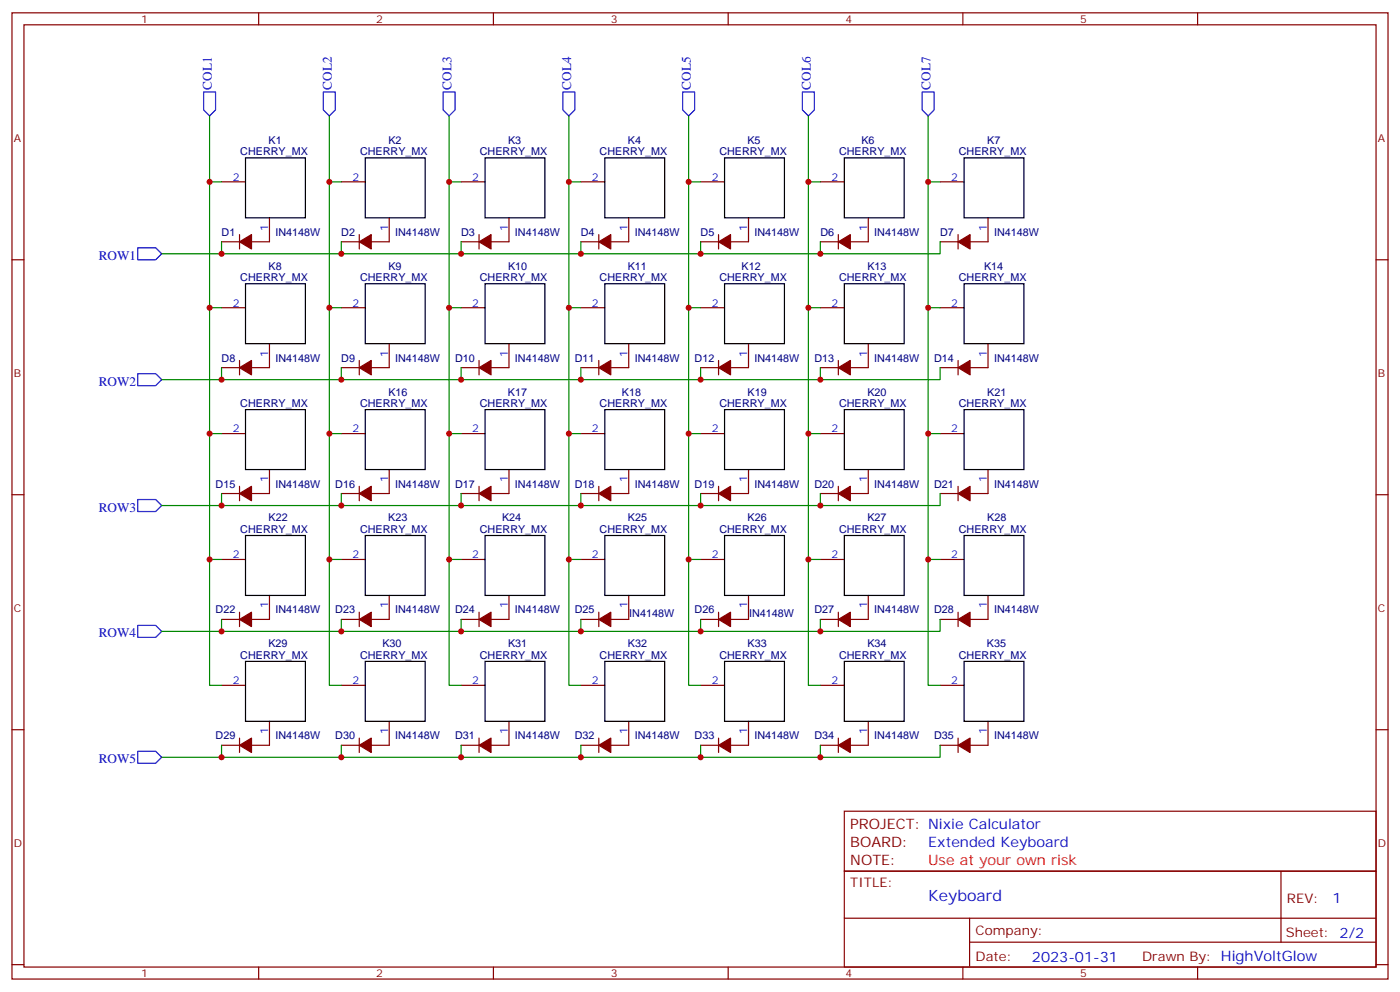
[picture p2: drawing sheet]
<svg xmlns="http://www.w3.org/2000/svg" width="412mm" height="292mm" viewBox="0 0 412 292" stroke-linecap="round" stroke-linejoin="round" font-family="sans-serif">
<g fill="none" stroke="#870000" stroke-width=".35">
<path d="M3.5 3.8h405.4v284.3h-405.4zM7.1 7.3h398.2v277.3h-398.2zM76.2 3.8v3.5M145.3 3.8v3.5M214.5 3.8v3.5M283.6 3.8v3.5M352.8 3.8v3.5M65.3 53.5h7M100.5 53.5h7.1M135.8 53.5h7.1M171.1 53.5h7.1M206.4 53.5h7"/>
<path d="M241.7 53.5h7M276.9 53.5h7.1M3.5 76.4h3.6M65.3 71.2h5.3M70.6 69v4.3M79.4 64.1v7.1h-5.3M100.5 71.2h5.3M105.8 69v4.3M114.7 64.1v7.1h-5.3M135.8 71.2h5.3M141.1 69v4.3M149.9 64.1v7.1h-5.3"/>
<path d="M171.1 71.2h5.3M176.4 69v4.3M185.2 64.1v7.1h-5.3M206.4 71.2h5.3M211.7 69v4.3M220.5 64.1v7.1h-5.3M241.7 71.2h5.2M246.9 69v4.3M255.8 64.1v7.1h-5.3M276.9 71.2h5.3M282.2 69v4.3M291 64.1v7.1h-5.2"/>
<path d="M405.3 76.4h3.6M65.3 90.6h7M100.5 90.6h7.1M135.8 90.6h7.1M171.1 90.6h7.1M206.4 90.6h7M241.7 90.6h7M276.9 90.6h7.1M65.3 108.2h5.3M70.6 106.1v4.2M79.4 101.1v7.1h-5.3M100.5 108.2h5.3"/>
<path d="M105.8 106.1v4.2M114.7 101.1v7.1h-5.3M135.8 108.2h5.3M141.1 106.1v4.2M149.9 101.1v7.1h-5.3M171.1 108.2h5.3M176.4 106.1v4.2M185.2 101.1v7.1h-5.3M206.4 108.2h5.3M211.7 106.1v4.2M220.5 101.1v7.1h-5.3M241.7 108.2h5.2"/>
<path d="M246.9 106.1v4.2M255.8 101.1v7.1h-5.3M276.9 108.2h5.3M282.2 106.1v4.2M291 101.1v7.1h-5.2M65.3 127.6h7M79.4 138.2v7h-5.3M100.5 127.6h7.1M114.7 138.2v7h-5.3M135.8 127.6h7.1M149.9 138.2v7h-5.3M171.1 127.6h7.1"/>
<path d="M185.2 138.2v7h-5.3M206.4 127.6h7M220.5 138.2v7h-5.3M241.7 127.6h7M255.8 138.2v7h-5.3M276.9 127.6h7.1M291 138.2v7h-5.2M3.5 145.6h3.6M65.3 145.2h5.3M70.6 143.1v4.3M100.5 145.2h5.3M105.8 143.1v4.3"/>
<path d="M135.8 145.2h5.3M141.1 143.1v4.3M171.1 145.2h5.3M176.4 143.1v4.3M206.4 145.2h5.3M211.7 143.1v4.3M241.7 145.2h5.2M246.9 143.1v4.3M276.9 145.2h5.3M282.2 143.1v4.3M405.3 145.6h3.6M65.3 164.6h7"/>
<path d="M79.4 175.2v7.1h-5.3M100.5 164.6h7.1M114.7 175.2v7.1h-5.3M135.8 164.6h7.1M149.9 175.2v7.1h-5.3M171.1 164.6h7.1M185.2 175.2v7.1h-5.3M206.4 164.6h7M220.5 175.2v7.1h-5.3M241.7 164.6h7M255.8 175.2v7.1h-5.3M276.9 164.6h7.1"/>
<path d="M291 175.2v7.1h-5.2M65.3 182.3h5.3M70.6 180.2v4.2M100.5 182.3h5.3M105.8 180.2v4.2M135.8 182.3h5.3M141.1 180.2v4.2M171.1 182.3h5.3M176.4 180.2v4.2M206.4 182.3h5.3M211.7 180.2v4.2M241.7 182.3h5.2"/>
<path d="M246.9 180.2v4.2M276.9 182.3h5.3M282.2 180.2v4.2M3.5 214.7h3.6M65.3 219.3h5.3M65.3 201.7h7M70.6 217.2v4.2M79.4 212.3v7h-5.3M100.5 219.3h5.3M100.5 201.7h7.1M105.8 217.2v4.2M114.7 212.3v7h-5.3"/>
<path d="M135.8 219.3h5.3M135.8 201.7h7.1M141.1 217.2v4.2M149.9 212.3v7h-5.3M171.1 219.3h5.3M171.1 201.7h7.1M176.4 217.2v4.2M185.2 212.3v7h-5.3M206.4 219.3h5.3M206.4 201.7h7M211.7 217.2v4.2M220.5 212.3v7h-5.3"/>
<path d="M241.7 219.3h5.2M241.7 201.7h7M246.9 217.2v4.2M255.8 212.3v7h-5.3M276.9 219.3h5.3M276.9 201.7h7.1M282.2 217.2v4.2M291 212.3v7h-5.2M405.3 214.7h3.6M248.7 238.7h156.6v17.7h-156.6zM248.7 256.4h156.6v28.2h-156.6zM377.3 256.4v20.9"/>
<path d="M248.7 270.2h156.5M285.6 277.3h119.6M285.6 270.2v14.1M3.5 283.9h3.6M76.2 284.6v3.5M145.3 284.6v3.5M214.5 284.6v3.5M283.6 284.6v3.5M352.8 284.6v3.5M405.3 283.9h3.6"/>
</g>
<g fill="none" stroke="#000" stroke-width=".35">
<path d="M72.3 46.5h17.7v17.6h-17.7zM107.6 46.5h17.6v17.6h-17.6zM142.9 46.5h17.6v17.6h-17.6zM178.2 46.5h17.6v17.6h-17.6zM213.4 46.5h17.7v17.6h-17.7zM248.7 46.5h17.6v17.6h-17.6zM284 46.5h17.6v17.6h-17.6zM72.3 83.5h17.7v17.6h-17.7zM107.6 83.5h17.6v17.6h-17.6zM142.9 83.5h17.6v17.6h-17.6zM178.2 83.5h17.6v17.6h-17.6zM213.4 83.5h17.7v17.6h-17.7z"/>
<path d="M248.7 83.5h17.6v17.6h-17.6zM284 83.5h17.6v17.6h-17.6zM72.3 120.5h17.7v17.7h-17.7zM107.6 120.5h17.6v17.7h-17.6zM142.9 120.5h17.6v17.7h-17.6zM178.2 120.5h17.6v17.7h-17.6zM213.4 120.5h17.7v17.7h-17.7zM248.7 120.5h17.6v17.7h-17.6zM284 120.5h17.6v17.7h-17.6zM72.3 157.6h17.7v17.6h-17.7zM107.6 157.6h17.6v17.6h-17.6zM142.9 157.6h17.6v17.6h-17.6z"/>
<path d="M178.2 157.6h17.6v17.6h-17.6zM213.4 157.6h17.7v17.6h-17.7zM248.7 157.6h17.6v17.6h-17.6zM284 157.6h17.6v17.6h-17.6zM72.3 194.6h17.7v17.7h-17.7zM107.6 194.6h17.6v17.7h-17.6zM142.9 194.6h17.6v17.7h-17.6zM178.2 194.6h17.6v17.7h-17.6zM213.4 194.6h17.7v17.7h-17.7zM248.7 194.6h17.6v17.7h-17.6zM284 194.6h17.6v17.7h-17.6z"/>
</g>
<path d="M60 27.1h3.5v5.2l-1.8 1.8-1.7-1.8zM95.2 27.1h3.6v5.2l-1.8 1.8-1.8-1.8zM130.5 27.1h3.6v5.2l-1.8 1.8-1.8-1.8zM165.8 27.1h3.5v5.2l-1.7 1.8-1.8-1.8zM201.1 27.1h3.5v5.2l-1.8 1.8-1.7-1.8zM236.4 27.1h3.5v5.2l-1.8 1.8-1.7-1.8zM271.6 27.1h3.6v5.2l-1.8 1.8-1.8-1.8zM40.6 72.9h5.3l1.7 1.8-1.7 1.7h-5.3zM40.6 110h5.3l1.7 1.7-1.7 1.8h-5.3zM40.6 147h5.3l1.7 1.8-1.7 1.7h-5.3zM40.6 184h5.3l1.7 1.8-1.7 1.8h-5.3zM40.6 221.1h5.3l1.7 1.7-1.7 1.8h-5.3z" fill="none" stroke="#00f" stroke-width=".35"/>
<g fill="#870000" stroke="#870000" stroke-width=".35">
<path d="M70.6 71.2l3.5-2.2v4.3z"/>
<path d="M105.8 71.2l3.6-2.2v4.3z"/>
<path d="M141.1 71.2l3.5-2.2v4.3z"/>
<path d="M176.4 71.2l3.5-2.2v4.3z"/>
<path d="M211.7 71.2l3.5-2.2v4.3z"/>
<path d="M246.9 71.2l3.6-2.2v4.3z"/>
<path d="M211.7 108.2l3.5-2.1v4.2z"/>
<path d="M176.4 108.2l3.5-2.1v4.2z"/>
<path d="M141.1 108.2l3.5-2.1v4.2z"/>
<path d="M105.8 108.2l3.6-2.1v4.2z"/>
<path d="M70.6 108.2l3.5-2.1v4.2z"/>
<path d="M282.2 71.2l3.6-2.2v4.3z"/>
<path d="M176.4 145.2l3.5-2.1v4.3z"/>
<path d="M141.1 145.2l3.5-2.1v4.3z"/>
<path d="M105.8 145.2l3.6-2.1v4.3z"/>
<path d="M70.6 145.2l3.5-2.1v4.3z"/>
<path d="M282.2 108.2l3.6-2.1v4.2z"/>
<path d="M246.9 108.2l3.6-2.1v4.2z"/>
<path d="M141.1 182.3l3.5-2.1v4.2z"/>
<path d="M105.8 182.3l3.6-2.1v4.2z"/>
<path d="M70.6 182.3l3.5-2.1v4.2z"/>
<path d="M282.2 145.2l3.6-2.1v4.3z"/>
<path d="M246.9 145.2l3.6-2.1v4.3z"/>
<path d="M211.7 145.2l3.5-2.1v4.3z"/>
<path d="M105.8 219.3l3.6-2.1v4.2z"/>
<path d="M70.6 219.3l3.5-2.1v4.2z"/>
<path d="M282.2 182.3l3.6-2.1v4.2z"/>
<path d="M246.9 182.3l3.6-2.1v4.2z"/>
<path d="M211.7 182.3l3.5-2.1v4.2z"/>
<path d="M176.4 182.3l3.5-2.1v4.2z"/>
<path d="M141.1 219.3l3.5-2.1v4.2z"/>
<path d="M176.4 219.3l3.5-2.1v4.2z"/>
<path d="M211.7 219.3l3.5-2.1v4.2z"/>
<path d="M246.9 219.3l3.6-2.1v4.2z"/>
<path d="M282.2 219.3l3.6-2.1v4.2z"/>
</g>
<g fill="none" stroke="#008700" stroke-width=".35">
<path d="M61.7 34.1v19.4h3.6M97 34.1v19.4h3.5M132.3 34.1v19.4h3.5M167.6 34.1v19.4h3.5M202.8 34.1v19.4h3.6M238.1 34.1v19.4h3.6M273.4 34.1v19.4h3.5M61.7 53.5v37.1h3.6M97 53.5v37.1h3.5M132.3 53.5v37.1h3.5M167.6 53.5v37.1h3.5M202.8 53.5v37.1h3.6"/>
<path d="M238.1 53.5v37.1h3.6M273.4 53.5v37.1h3.5M65.3 71.2v3.5h-17.7M100.5 71.2v3.5h-35.2M135.8 71.2v3.5h-35.3M171.1 71.2v3.5h-35.3M206.4 71.2v3.5h-35.3M241.7 71.2v3.5h-35.3M276.9 71.2v3.5h-35.2M61.7 90.6v37h3.6M97 90.6v37h3.5M132.3 90.6v37h3.5"/>
<path d="M167.6 90.6v37h3.5M202.8 90.6v37h3.6M238.1 90.6v37h3.6M273.4 90.6v37h3.5M65.3 108.2v3.5h-17.7M100.5 108.2v3.5h-35.2M135.8 108.2v3.5h-35.3M171.1 108.2v3.5h-35.3M206.4 108.2v3.5h-35.3M241.7 108.2v3.5h-35.3M276.9 108.2v3.5h-35.2M61.7 127.6v37h3.6"/>
<path d="M97 127.6v37h3.5M132.3 127.6v37h3.5M167.6 127.6v37h3.5M202.8 127.6v37h3.6M238.1 127.6v37h3.6M273.4 127.6v37h3.5M65.3 145.2v3.6h-17.7M100.5 145.2v3.6h-35.2M135.8 145.2v3.6h-35.3M171.1 145.2v3.6h-35.3M206.4 145.2v3.6h-35.3M241.7 145.2v3.6h-35.3"/>
<path d="M276.9 145.2v3.6h-35.2M61.7 164.6v37.1h3.6M97 164.6v37.1h3.5M132.3 164.6v37.1h3.5M167.6 164.6v37.1h3.5M202.8 164.6v37.1h3.6M238.1 164.6v37.1h3.6M273.4 164.6v37.1h3.5M65.3 182.3v3.5h-17.7M100.5 182.3v3.5h-35.2M135.8 182.3v3.5h-35.3M171.1 182.3v3.5h-35.3"/>
<path d="M206.4 182.3v3.5h-35.3M241.7 182.3v3.5h-35.3M276.9 182.3v3.5h-35.2M65.3 219.3v3.5h-17.7M100.5 219.3v3.5h-35.2M135.8 219.3v3.5h-35.3M171.1 219.3v3.5h-35.3M206.4 219.3v3.5h-35.3M241.7 219.3v3.5h-35.3M276.9 219.3v3.5h-35.2"/>
</g>
<g fill="#c00">
<circle cx="61.7" cy="53.5" r=".88"/>
<circle cx="61.7" cy="90.6" r=".88"/>
<circle cx="61.7" cy="127.6" r=".88"/>
<circle cx="61.7" cy="164.6" r=".88"/>
<circle cx="97" cy="53.5" r=".88"/>
<circle cx="97" cy="90.6" r=".88"/>
<circle cx="97" cy="127.6" r=".88"/>
<circle cx="97" cy="164.6" r=".88"/>
<circle cx="132.3" cy="53.5" r=".88"/>
<circle cx="132.3" cy="90.6" r=".88"/>
<circle cx="132.3" cy="127.6" r=".88"/>
<circle cx="132.3" cy="164.6" r=".88"/>
<circle cx="167.6" cy="53.5" r=".88"/>
<circle cx="167.6" cy="90.6" r=".88"/>
<circle cx="167.6" cy="127.6" r=".88"/>
<circle cx="167.6" cy="164.6" r=".88"/>
<circle cx="202.8" cy="53.5" r=".88"/>
<circle cx="202.8" cy="90.6" r=".88"/>
<circle cx="202.8" cy="127.6" r=".88"/>
<circle cx="202.8" cy="164.6" r=".88"/>
<circle cx="238.1" cy="53.5" r=".88"/>
<circle cx="238.1" cy="90.6" r=".88"/>
<circle cx="238.1" cy="127.6" r=".88"/>
<circle cx="238.1" cy="164.6" r=".88"/>
<circle cx="273.4" cy="53.5" r=".88"/>
<circle cx="273.4" cy="90.6" r=".88"/>
<circle cx="273.4" cy="127.6" r=".88"/>
<circle cx="273.4" cy="164.6" r=".88"/>
<circle cx="65.3" cy="74.7" r=".88"/>
<circle cx="100.5" cy="74.7" r=".88"/>
<circle cx="135.8" cy="74.7" r=".88"/>
<circle cx="171.1" cy="74.7" r=".88"/>
<circle cx="206.4" cy="74.7" r=".88"/>
<circle cx="241.7" cy="74.7" r=".88"/>
<circle cx="65.3" cy="111.7" r=".88"/>
<circle cx="100.5" cy="111.7" r=".88"/>
<circle cx="135.8" cy="111.7" r=".88"/>
<circle cx="171.1" cy="111.7" r=".88"/>
<circle cx="206.4" cy="111.7" r=".88"/>
<circle cx="241.7" cy="111.7" r=".88"/>
<circle cx="65.3" cy="148.8" r=".88"/>
<circle cx="100.5" cy="148.8" r=".88"/>
<circle cx="135.8" cy="148.8" r=".88"/>
<circle cx="171.1" cy="148.8" r=".88"/>
<circle cx="206.4" cy="148.8" r=".88"/>
<circle cx="241.7" cy="148.8" r=".88"/>
<circle cx="65.3" cy="185.8" r=".88"/>
<circle cx="100.5" cy="185.8" r=".88"/>
<circle cx="135.8" cy="185.8" r=".88"/>
<circle cx="171.1" cy="185.8" r=".88"/>
<circle cx="206.4" cy="185.8" r=".88"/>
<circle cx="241.7" cy="185.8" r=".88"/>
<circle cx="65.3" cy="222.8" r=".88"/>
<circle cx="100.5" cy="222.8" r=".88"/>
<circle cx="135.8" cy="222.8" r=".88"/>
<circle cx="171.1" cy="222.8" r=".88"/>
<circle cx="206.4" cy="222.8" r=".88"/>
<circle cx="241.7" cy="222.8" r=".88"/>
</g>
<text font-size="4.6" fill="#00f" x="273.4" y="265.2">Keyboard</text>
<g font-size="4.2" fill="#800">
<text x="250.5" y="244">PROJECT: Nixie Calculator</text>
<text x="250.5" y="249.3">BOARD:</text>
<text x="250.5" y="254.6">NOTE:</text>
</g>
<g font-size="4.2" fill="#00f">
<text x="273.4" y="249.3">Extended Keyboard</text>
<text x="392.5" y="265.6">1</text>
<text x="304" y="283">2023-01-31</text>
</g>
<text font-size="4.2" fill="#f00" x="273.4" y="254.6">Use at your own risk</text>
<g font-size="3.9" fill="#00f">
<text x="62.4" y="26.4" transform="rotate(-90 62.4 26.4)">COL1</text>
<text x="97.7" y="26.4" transform="rotate(-90 97.7 26.4)">COL2</text>
<text x="133" y="26.4" transform="rotate(-90 133 26.4)">COL3</text>
<text x="168.3" y="26.4" transform="rotate(-90 168.3 26.4)">COL4</text>
<text x="203.5" y="26.4" transform="rotate(-90 203.5 26.4)">COL5</text>
<text x="238.8" y="26.4" transform="rotate(-90 238.8 26.4)">COL6</text>
<text x="274.1" y="26.4" transform="rotate(-90 274.1 26.4)">COL7</text>
<text x="29.1" y="76.4">ROW1</text>
<text x="29.1" y="113.5">ROW2</text>
<text x="29.1" y="150.5">ROW3</text>
<text x="29.1" y="187.6">ROW4</text>
<text x="29.1" y="224.6">ROW5</text>
</g>
<g font-size="3.9" fill="#800">
<text x="250.5" y="260.9">TITLE:</text>
<text x="379.1" y="265.6">REV:</text>
<text x="287.4" y="275.1">Company:</text>
<text x="378.7" y="275.8">Sheet: 2/2</text>
<text x="287.4" y="282.8">Date:</text>
<text x="336.4" y="282.9">Drawn By: HighVoltGlow</text>
</g>
<g font-size="3.2" fill="#800">
<text x="41.6" y="6.8">1</text>
<text x="110.8" y="6.8">2</text>
<text x="179.9" y="6.8">3</text>
<text x="249.1" y="6.8">4</text>
<text x="318.2" y="6.8">5</text>
<text x="4.1" y="41.9">A</text>
<text x="405.9" y="41.9">A</text>
<text x="4.1" y="111">B</text>
<text x="405.9" y="111">B</text>
<text x="4.1" y="180.2">C</text>
<text x="405.9" y="180.2">C</text>
<text x="4.1" y="249.3">D</text>
<text x="405.9" y="249.3">D</text>
<text x="41.6" y="287.6">1</text>
<text x="110.8" y="287.6">2</text>
<text x="179.9" y="287.6">3</text>
<text x="249.1" y="287.6">4</text>
<text x="318.2" y="287.6">5</text>
</g>
<g font-size="3.2" fill="#000080">
<text x="70.8" y="45.8">CHERRY_MX</text>
<text x="79.1" y="42.3">K1</text>
<text x="106.1" y="45.8">CHERRY_MX</text>
<text x="114.4" y="42.3">K2</text>
<text x="141.3" y="45.8">CHERRY_MX</text>
<text x="149.7" y="42.3">K3</text>
<text x="176.6" y="45.8">CHERRY_MX</text>
<text x="185" y="42.3">K4</text>
<text x="211.9" y="45.8">CHERRY_MX</text>
<text x="220.2" y="42.3">K5</text>
<text x="247.2" y="45.8">CHERRY_MX</text>
<text x="253.7" y="42.3">K6</text>
<text x="282.5" y="45.8">CHERRY_MX</text>
<text x="290.8" y="42.3">K7</text>
<text x="65.3" y="69.4">D1</text>
<text x="81.1" y="69.4">IN4148W</text>
<text x="100.5" y="69.4">D2</text>
<text x="116.4" y="69.4">IN4148W</text>
<text x="135.8" y="69.4">D3</text>
<text x="151.7" y="69.4">IN4148W</text>
<text x="171.1" y="69.4">D4</text>
<text x="187" y="69.4">IN4148W</text>
<text x="206.4" y="69.4">D5</text>
<text x="222.2" y="69.4">IN4148W</text>
<text x="241.7" y="69.4">D6</text>
<text x="257.5" y="69.4">IN4148W</text>
<text x="276.9" y="69.4">D7</text>
<text x="292.8" y="69.4">IN4148W</text>
<text x="70.8" y="82.8">CHERRY_MX</text>
<text x="79.1" y="79.4">K8</text>
<text x="106.1" y="82.8">CHERRY_MX</text>
<text x="114.4" y="79.4">K9</text>
<text x="141.3" y="82.8">CHERRY_MX</text>
<text x="149.7" y="79.4">K10</text>
<text x="176.6" y="82.8">CHERRY_MX</text>
<text x="184.9" y="79.4">K11</text>
<text x="211.9" y="82.8">CHERRY_MX</text>
<text x="218.5" y="79.4">K12</text>
<text x="247.2" y="82.8">CHERRY_MX</text>
<text x="255.5" y="79.4">K13</text>
<text x="282.5" y="82.8">CHERRY_MX</text>
<text x="289.9" y="79.3">K14</text>
<text x="65.3" y="106.4">D8</text>
<text x="81.1" y="106.4">IN4148W</text>
<text x="100.5" y="106.4">D9</text>
<text x="116.4" y="106.4">IN4148W</text>
<text x="134.1" y="106.4">D10</text>
<text x="151.7" y="106.4">IN4148W</text>
<text x="169.3" y="106.4">D11</text>
<text x="187" y="106.4">IN4148W</text>
<text x="204.6" y="106.4">D12</text>
<text x="222.2" y="106.4">IN4148W</text>
<text x="239.9" y="106.4">D13</text>
<text x="257.5" y="106.4">IN4148W</text>
<text x="275.2" y="106.4">D14</text>
<text x="292.8" y="106.4">IN4148W</text>
<text x="70.8" y="119.8">CHERRY_MX</text>
<text x="106.1" y="119.8">CHERRY_MX</text>
<text x="114.4" y="116.4">K16</text>
<text x="141.3" y="119.8">CHERRY_MX</text>
<text x="149.6" y="116.4">K17</text>
<text x="176.6" y="119.8">CHERRY_MX</text>
<text x="183.2" y="116.4">K18</text>
<text x="211.9" y="119.8">CHERRY_MX</text>
<text x="220.2" y="116.4">K19</text>
<text x="247.2" y="119.8">CHERRY_MX</text>
<text x="255.5" y="116.4">K20</text>
<text x="282.5" y="119.8">CHERRY_MX</text>
<text x="290.8" y="116.4">K21</text>
<text x="63.5" y="143.5">D15</text>
<text x="81.1" y="143.5">IN4148W</text>
<text x="98.8" y="143.5">D16</text>
<text x="116.4" y="143.5">IN4148W</text>
<text x="134.1" y="143.5">D17</text>
<text x="151.7" y="143.5">IN4148W</text>
<text x="169.3" y="143.5">D18</text>
<text x="187" y="143.5">IN4148W</text>
<text x="204.6" y="143.5">D19</text>
<text x="222.2" y="143.5">IN4148W</text>
<text x="239.9" y="143.5">D20</text>
<text x="257.5" y="143.5">IN4148W</text>
<text x="275.2" y="143.5">D21</text>
<text x="292.8" y="143.5">IN4148W</text>
<text x="79.1" y="153.4">K22</text>
<text x="114.3" y="153.4">K23</text>
<text x="147.9" y="153.4">K24</text>
<text x="185" y="153.4">K25</text>
<text x="220.2" y="153.4">K26</text>
<text x="255.5" y="153.4">K27</text>
<text x="290.8" y="153.4">K28</text>
<text x="70.8" y="156.9">CHERRY_MX</text>
<text x="106.1" y="156.9">CHERRY_MX</text>
<text x="141.3" y="156.9">CHERRY_MX</text>
<text x="176.6" y="156.9">CHERRY_MX</text>
<text x="211.9" y="156.9">CHERRY_MX</text>
<text x="247.2" y="156.9">CHERRY_MX</text>
<text x="282.5" y="156.9">CHERRY_MX</text>
<text x="63.5" y="180.5">D22</text>
<text x="81.1" y="180.5">IN4148W</text>
<text x="98.8" y="180.5">D23</text>
<text x="116.4" y="180.5">IN4148W</text>
<text x="134.1" y="180.5">D24</text>
<text x="151.7" y="180.5">IN4148W</text>
<text x="169.3" y="180.5">D25</text>
<text x="185.4" y="181.7">IN4148W</text>
<text x="204.6" y="180.5">D26</text>
<text x="220.6" y="181.7">IN4148W</text>
<text x="239.9" y="180.5">D27</text>
<text x="257.5" y="180.5">IN4148W</text>
<text x="275.2" y="180.5">D28</text>
<text x="292.8" y="180.5">IN4148W</text>
<text x="79.1" y="190.5">K29</text>
<text x="112.6" y="190.5">K30</text>
<text x="149.7" y="190.5">K31</text>
<text x="185" y="190.5">K32</text>
<text x="220.2" y="190.5">K33</text>
<text x="255.5" y="190.5">K34</text>
<text x="290.7" y="190.5">K35</text>
<text x="70.8" y="193.9">CHERRY_MX</text>
<text x="106.1" y="193.9">CHERRY_MX</text>
<text x="141.3" y="193.9">CHERRY_MX</text>
<text x="176.6" y="193.9">CHERRY_MX</text>
<text x="211.9" y="193.9">CHERRY_MX</text>
<text x="247.2" y="193.9">CHERRY_MX</text>
<text x="282.5" y="193.9">CHERRY_MX</text>
<text x="63.5" y="217.6">D29</text>
<text x="81.1" y="217.6">IN4148W</text>
<text x="98.8" y="217.6">D30</text>
<text x="116.4" y="217.6">IN4148W</text>
<text x="134.1" y="217.6">D31</text>
<text x="151.7" y="217.6">IN4148W</text>
<text x="169.3" y="217.6">D32</text>
<text x="187" y="217.6">IN4148W</text>
<text x="204.6" y="217.6">D33</text>
<text x="222.2" y="217.6">IN4148W</text>
<text x="239.9" y="217.6">D34</text>
<text x="257.5" y="217.6">IN4148W</text>
<text x="275.2" y="217.6">D35</text>
<text x="292.8" y="217.6">IN4148W</text>
</g>
<g font-size="3.2" fill="#00f">
<text x="68.5" y="53.2">2</text>
<text x="103.8" y="53.2">2</text>
<text x="139.1" y="53.2">2</text>
<text x="174.4" y="53.2">2</text>
<text x="209.6" y="53.2">2</text>
<text x="244.9" y="53.2">2</text>
<text x="280.2" y="53.2">2</text>
<text x="79" y="67.9" transform="rotate(-90 79 67.9)">1</text>
<text x="114.3" y="67.9" transform="rotate(-90 114.3 67.9)">1</text>
<text x="149.6" y="67.9" transform="rotate(-90 149.6 67.9)">1</text>
<text x="184.9" y="67.9" transform="rotate(-90 184.9 67.9)">1</text>
<text x="220.1" y="67.9" transform="rotate(-90 220.1 67.9)">1</text>
<text x="255.4" y="67.9" transform="rotate(-90 255.4 67.9)">1</text>
<text x="290.7" y="67.9" transform="rotate(-90 290.7 67.9)">1</text>
<text x="68.5" y="90.2">2</text>
<text x="103.8" y="90.2">2</text>
<text x="139.1" y="90.2">2</text>
<text x="174.4" y="90.2">2</text>
<text x="209.6" y="90.2">2</text>
<text x="244.9" y="90.2">2</text>
<text x="280.2" y="90.2">2</text>
<text x="79" y="104.9" transform="rotate(-90 79 104.9)">1</text>
<text x="114.3" y="104.9" transform="rotate(-90 114.3 104.9)">1</text>
<text x="149.6" y="104.9" transform="rotate(-90 149.6 104.9)">1</text>
<text x="184.9" y="104.9" transform="rotate(-90 184.9 104.9)">1</text>
<text x="220.1" y="104.9" transform="rotate(-90 220.1 104.9)">1</text>
<text x="255.4" y="104.9" transform="rotate(-90 255.4 104.9)">1</text>
<text x="290.7" y="104.9" transform="rotate(-90 290.7 104.9)">1</text>
<text x="68.5" y="127.2">2</text>
<text x="103.8" y="127.2">2</text>
<text x="139.1" y="127.2">2</text>
<text x="174.4" y="127.2">2</text>
<text x="209.6" y="127.2">2</text>
<text x="244.9" y="127.2">2</text>
<text x="280.2" y="127.2">2</text>
<text x="79" y="142" transform="rotate(-90 79 142)">1</text>
<text x="114.3" y="142" transform="rotate(-90 114.3 142)">1</text>
<text x="149.6" y="142" transform="rotate(-90 149.6 142)">1</text>
<text x="184.9" y="142" transform="rotate(-90 184.9 142)">1</text>
<text x="220.1" y="142" transform="rotate(-90 220.1 142)">1</text>
<text x="255.4" y="142" transform="rotate(-90 255.4 142)">1</text>
<text x="290.7" y="142" transform="rotate(-90 290.7 142)">1</text>
<text x="68.5" y="164.3">2</text>
<text x="103.8" y="164.3">2</text>
<text x="139.1" y="164.3">2</text>
<text x="174.4" y="164.3">2</text>
<text x="209.6" y="164.3">2</text>
<text x="244.9" y="164.3">2</text>
<text x="280.2" y="164.3">2</text>
<text x="79" y="179" transform="rotate(-90 79 179)">1</text>
<text x="114.3" y="179" transform="rotate(-90 114.3 179)">1</text>
<text x="149.6" y="179" transform="rotate(-90 149.6 179)">1</text>
<text x="184.9" y="179" transform="rotate(-90 184.9 179)">1</text>
<text x="220.1" y="179" transform="rotate(-90 220.1 179)">1</text>
<text x="255.4" y="179" transform="rotate(-90 255.4 179)">1</text>
<text x="290.7" y="179" transform="rotate(-90 290.7 179)">1</text>
<text x="68.5" y="201.3">2</text>
<text x="103.8" y="201.3">2</text>
<text x="139.1" y="201.3">2</text>
<text x="174.4" y="201.3">2</text>
<text x="209.6" y="201.3">2</text>
<text x="244.9" y="201.3">2</text>
<text x="280.2" y="201.3">2</text>
<text x="79" y="216" transform="rotate(-90 79 216)">1</text>
<text x="114.3" y="216" transform="rotate(-90 114.3 216)">1</text>
<text x="149.6" y="216" transform="rotate(-90 149.6 216)">1</text>
<text x="184.9" y="216" transform="rotate(-90 184.9 216)">1</text>
<text x="220.1" y="216" transform="rotate(-90 220.1 216)">1</text>
<text x="255.4" y="216" transform="rotate(-90 255.4 216)">1</text>
<text x="290.7" y="216" transform="rotate(-90 290.7 216)">1</text>
</g>
</svg>
